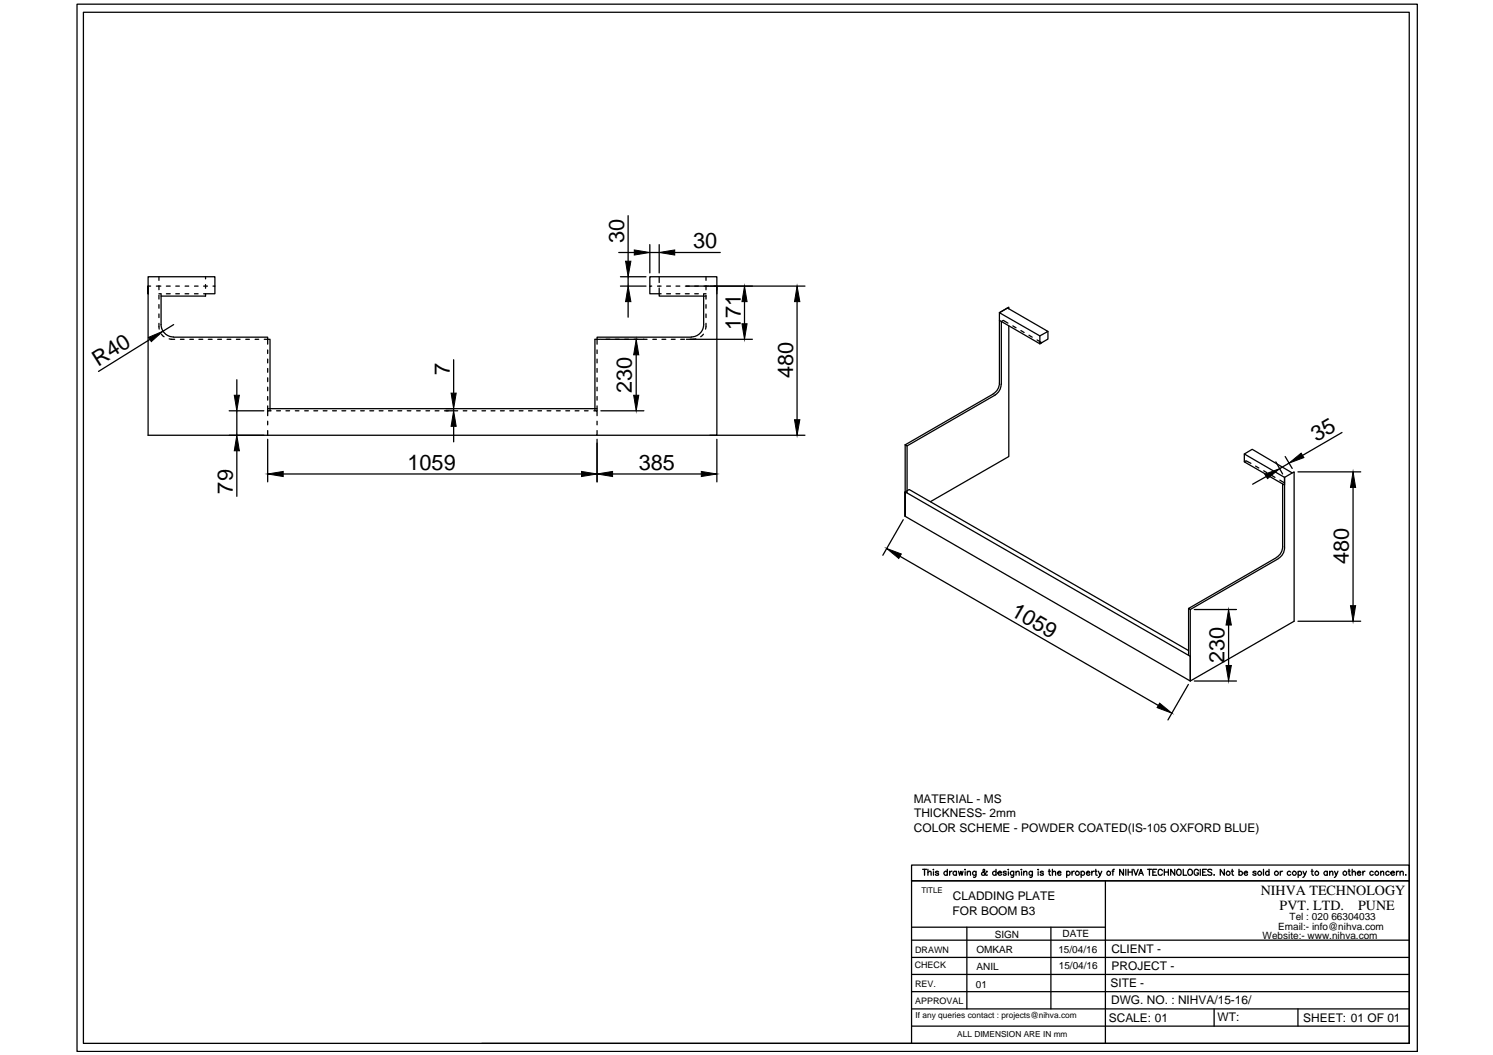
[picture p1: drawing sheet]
<svg xmlns="http://www.w3.org/2000/svg" width="297mm" height="210mm" viewBox="0 0 297 210" stroke-linecap="round" stroke-linejoin="round" font-family="sans-serif">
<!-- layer: 0 -->
<g fill="none" stroke="#000" stroke-width=".25">
<path d="M15.3 .8h266.7v208.4h-266.7zM16.6 2.4h263.8v205.2h-263.8zM29.5 58.4v-1.5v29.7h23.8M29.5 56.9h.5M31.1 56.9h.9M31.6 58.4h.4M31.6 55.1v.7M31.6 56.9v.7M31.6 58.7v.8M32 58.4v6.2M33.1 56.9h.8M33.1 58.4h.8"/>
<path d="M35 56.9h.7M35 58.4h.7M36.8 56.9h.7M36.8 58.4h.7M38.7 56.9h.7M38.7 58.4h.7M40.5 58.4h.4v.5h-8.9M40.5 56.9h.8M40.9 55.1v.4M40.9 56.6v.7M42.4 56.9h.4v1.5h-1.9M42.8 56.9v-1.8h-13.3v2.6"/>
<path d="M123.1 50.2h3.1M123.4 56.9h5.1M123.4 55.1h5.1M125 42.9v9.1M125 55.1v1.8M129.3 56.9v-1.8h13.3v2.6M129.3 48.7v5.6M129.3 50.2h1.8M129.7 56.9h-.4v1.5h1.8v.5h9.4M130.8 56.9h.7M131.1 57.3v1.1h.4M131.1 48.7v5.6"/>
<path d="M131.1 55.1v1.1M132.6 56.9h.8M132.6 58.4h.8M134.2 50.2h9.1M134.5 56.9h.8M134.5 58.4h.8M136.4 56.9h23.7M136.4 58.4h.7M138.2 58.4h.7M140 58.4v6.2M140.1 58.4h.4M140.5 55.1v.7"/>
<path d="M140.5 56.9v.7M140.5 58.7v.8M142.1 56.9h.5v1.5M142.6 56.9v29.7h-23.8M29.8 67.5l-10.2 6.4M31.6 64.3l.1 1.2M31.6 60.6v.7M31.6 62.5v.7M32 64.6a2.48 2.48 0 0 0 2.5 2.4M32.1 66.5l.5 .5M33.7 67.4l1.1 .1M34.5 67.1h18.8v.4h.4v14.2"/>
<path d="M34.5 64.6l-2.1 1.3M35.9 67.5h.7M37.8 67.5h.7M39.6 67.5h.7M41.4 67.5h.8M43.3 67.5h.8M45.2 67.5h.7M47 67.5h.8M47.1 75.6v3M48.9 67.5h.7M50.8 67.5h.7M52.6 67.5h.7v1"/>
<path d="M53.3 69.6v.7M53.3 71.4v.8M53.3 73.3v.8M53.3 75.2v.7M53.3 77v.8M53.3 78.9v.7M90.3 71.6v6.6M118.8 69.6v.7M118.8 71.4v.8M118.8 73.3v.8M118.8 75.2v.7M118.8 77v.8"/>
<path d="M118.8 78.9v.7M119.5 67.5h-.7v1M119.5 67.5h9.2M125 60v3.1M126.6 70.6v8M129.9 67.5h.7M131.7 67.5h.8M133.6 67.5h.7M135.4 67.5h.8M136.6 67.5h13.1M137.5 67.1h-18.7v.4h-.4v14.2M138.4 67.4l-.4 .1"/>
<path d="M140 66.5l-.6 .5M140 64.6a2.48 2.48 0 0 1-2.5 2.4M140.5 60.6v.7M140.5 62.5v.7M140.5 64.3l-.1 1.2M148.1 60v4.4M158.6 60v23.5M197.6 78.4l-17.5 10.1M198 78.6l-17.5 10.1M198.8 76.2a2.48 2.48 0 0 1-1.2 2.2M198.8 63.7v-1.5l1.6-.9 8.1 4.6-1.6 .9M199.2 76.5a2.48 2.48 0 0 1-1.3 2.1"/>
<path d="M200.5 64.3l-.9-.6-.4 .3v12.5M200.7 64.8v26l-15.6 9M200.7 61.5v-.4l-1.9 1.1 8.1 4.6v1.6l-8.1-4.7v12.5M201.5 64.8l.6 .4M203.1 65.8l.7 .4M204.7 66.7l.7 .4M208.5 65.9v1.6l-1.6 .9 .4-.2-1-.6M45.6 81.7h6.9M47.1 81.7v4.9M47.1 89.7v9M53.3 80.8v.9M53.3 83.8v.7"/>
<path d="M53.3 85.7v.9M53.3 87.4v8.5M53.3 81.3h65.5M53.9 81.7h-.6v1M55 81.7h.8M56.3 94.3h59.4M56.9 81.7h.7M58.8 81.7h.7M60.6 81.7h.7M62.4 81.7h.8M64.3 81.7h.8M66.2 81.7h.7"/>
<path d="M68 81.7h.8M69.9 81.7h.7M71.8 81.7h.7M73.6 81.7h.7M75.4 81.7h.8M77.3 81.7h.8M79.2 81.7h.7M81 81.7h.7M82.9 81.7h.7M84.8 81.7h.7M86.6 81.7h.7M88.4 81.7h2.7"/>
<path d="M90.3 81.3v.4M90.3 84.8v3.1M92.2 81.7h.7M94 81.7h.7M95.9 81.7h.7M97.7 81.7h.8M99.6 81.7h.7M101.4 81.7h.8M103.3 81.7h.8M105.2 81.7h.7M107 81.7h.7M108.8 81.7h.8"/>
<path d="M110.7 81.7h.8M112.6 81.7h.7M114.4 81.7h.8M116.3 81.7h.7M118.2 81.7h.6v1M118.8 85.7v.9h-65.5M118.8 80.8v.9M118.8 83.8v.7M118.8 87.4v8.5M119.5 81.7h8.6M121.9 94.3h17.6M141.2 86.6h18.9"/>
<path d="M142.6 87.4v8.5M180.1 88.5v14.2v-4.8l56.7 32.7v4.9v-14.2M180.1 97.9l.8-.5 55.6 32M180.1 88.5l.4 .2v9.4M247.6 90.3l8 4.7v1.5l-8-4.6zM247.6 90.3l1.5-.9 8 4.7M247.6 91.9l.3-.2 1 .5M249.8 92.7l.6 .4M251.4 93.7l.7 .4M251.9 94.8l-2.7 1.5M253 94.6l.7 .4M253.8 91.9l1.4 2.4"/>
<path d="M254.6 95.5l1 .6M255.2 96.3v12.5a2.59 2.59 0 0 1-1.2 2.1l-17.5 10.2 .3 .2M255.6 95l1.9-1.1v29.7l-20.7 11.9-56.7-32.8M255.6 95v14a2.48 2.48 0 0 1-1.3 2.1M255.7 90.8l1.4 2.4M256.5 92.1l-1.9 1.1M258.2 93.9h12.5M267 86l-7.9 4.6M269.2 97v23.5M179.1 110.7l51.4 29.7M179.7 103.4l-4.1 7.1M254.3 111.2l-17.5 10.1"/>
<path d="M236.4 136.2l-4 7M236.5 121.1v9.3M237.6 121.3h8.4M237.6 135.5h8.4M244.4 124.4v8M258.2 123.6h12.5M183.6 173h.8M183.9 173v1.1M184.6 173.6l.3-.3 .3 .1 .1 .7M184.6 173v1.1M185.7 173v.1zM185.7 173.4v.7"/>
<path d="M186.7 173.5l-.2-.2-.4 .2 .6 .3v.3h-.3l-.3-.1M188.5 173.5a.38 .38 0 0 0-.6 0 .38 .38 0 0 0 0 .5 .38 .38 0 0 0 .6 0M188.5 173v1.1M188.9 173.3v.8M189.4 173.3l-.4 .2-.1 .2M190.3 173.5a.38 .38 0 0 0-.6 0 .38 .38 0 0 0 0 .5 .38 .38 0 0 0 .6 0M190.3 173.3v.8M190.7 173.3l.2 .8 .3-.8 .2 .8 .2-.8M191.9 173h.2zM192 173.4v.7M192.4 173.6l.3-.3 .3 .1 .1 .7M192.4 173.3v.8"/>
<path d="M194.2 173.3v1l-.3 .3-.2-.1M194.2 173.5a.38 .38 0 0 0-.6 0 .38 .38 0 0 0 0 .5 .38 .38 0 0 0 .6 0M196.4 173.5l-.1-.2a.75 .75 0 0 1-1 .8v-.4l.6-.4-.2-.3-.1 .1v.3l.5 .7h.3M198.2 173.5a.38 .38 0 0 0-.6 0 .38 .38 0 0 0 0 .5 .38 .38 0 0 0 .6 0M198.2 173v1.1M198.5 173.7h.8a.39 .39 0 0 0-.6-.3 .39 .39 0 0 0-.1 .6 .39 .39 0 0 0 .5 .1l.2-.1M200.2 173.5l-.2-.2-.4 .2 .6 .3v.3h-.4l-.2-.1M200.6 173v.1zM200.6 173.4v.7M201.7 173.3l-.1 1.1-.1 .2-.3-.1M201.7 173.5a.38 .38 0 0 0-.6 0 .38 .38 0 0 0 0 .5 .38 .38 0 0 0 .6 0M202.1 173.6l.3-.3 .3 .1 .1 .7"/>
<path d="M202.1 173.3v.8M203.2 173h.1zM203.2 173.4v.7M203.7 173.6l.3-.3 .3 .1v.7M203.7 173.3v.8M205.4 173.3v1l-.3 .3-.2-.1M205.4 173.5a.38 .38 0 0 0-.6 0 .38 .38 0 0 0 0 .5 .38 .38 0 0 0 .6 0M206.5 173v.1zM206.5 173.4v.7M207.6 173.5l-.3-.2-.3 .2 .5 .3v.3h-.3l-.2-.1M208.6 173.3h.4M208.7 173v.9l.3 .2"/>
<path d="M209.4 173.6l.3-.3 .3 .1v.7M209.4 173v1.1M210.4 173.7h.7a.34 .34 0 0 0-.4-.4 .34 .34 0 0 0-.3 .4l.2 .4h.3l.2-.1M212.2 173.5a.38 .38 0 0 1 .6 0 .38 .38 0 0 1 0 .5 .38 .38 0 0 1-.6 0M212.2 173.3v1.3M213.3 173.3v.8M213.7 173.3l-.3 .1-.1 .3M215.1 173.5a.38 .38 0 0 1 .6 0 .38 .38 0 0 1 0 .5 .38 .38 0 0 1-.6 0M215.1 173.3v1.3M216.2 173.7h.6a.39 .39 0 0 0-.5-.3 .39 .39 0 0 0-.2 .6 .39 .39 0 0 0 .6 .1l.1-.1M217.2 173.3v.8M217.7 173.3l-.4 .2-.1 .2"/>
<path d="M217.8 173.3h.4M218 173l.1 1.1h.2M218.5 173.3l.4 .8 .3-.8M218.9 174.1l-.4 .5M219.9 175.2v32.4M221.2 173.3h.4M221.7 173h-.3v1.1M223.5 173v1.1l-.7-1.1v1.1M224 173v1.1M224.5 173v1.1M224.5 173.5h.8M225.3 173v1.1"/>
<path d="M225.6 173l.4 1.1 .4-1.1M226.6 174.1l.4-1.1 .5 1.1M226.7 173.8h.6M228.3 173h.8M228.7 173v1.1M229.4 173.5h.4M230.1 173h-.7v1.1h.7M231.3 173.3a.48 .48 0 0 0-.7-.3 .48 .48 0 0 0-.2 .7 .44 .44 0 0 0 .4 .4 .44 .44 0 0 0 .5-.2M231.6 173.5h.9M231.6 173v1.1M232.5 173v1.1M233.7 173v1.1l-.8-1.1v1.1"/>
<path d="M234.3 173a.56 .56 0 0 1 .7 .6 .56 .56 0 0 1-.7 .5l-.2-.4zM235.4 173v1.1h.7M236.4 173.1a.52 .52 0 0 1 .9 .5 .52 .52 0 0 1-.9 .4l-.1-.3zM238.4 173.3a.48 .48 0 0 0-.6-.3 .48 .48 0 0 0-.2 .7 .43 .43 0 0 0 .4 .5 .43 .43 0 0 0 .4-.5h-.3M238.8 173v1.1M239.3 173.5h.4M240 173h-.7v1.1h.7M241.1 173.1l-.3-.1-.5 .1 .1 .3 .6 .3v.4h-.4l-.3-.1M241.6 174.1h.1M243.6 173v1.1l-.8-1.1v1.1M245 173.3h.4M245.2 173v.9l.2 .2"/>
<path d="M246.5 173.5a.38 .38 0 0 1 .6 0 .38 .38 0 0 1 0 .5 .38 .38 0 0 1-.6 0M246.5 173v1.1M247.5 173.7h.7a.34 .34 0 0 0-.3-.4 .34 .34 0 0 0-.4 .4l.2 .4h.3l.2-.1M249.9 173.5l-.2-.2-.4 .2 .6 .3v.3h-.4l-.2-.1M251.4 173v1.1M252.5 173.5a.38 .38 0 0 0-.6 0 .38 .38 0 0 0 0 .5 .38 .38 0 0 0 .6 0M252.5 173v1.1M254.7 173.3v.8M255.2 173.3l-.4 .2-.1 .2M256.8 173.5a.38 .38 0 0 0-.6 0 .38 .38 0 0 0 0 .5 .38 .38 0 0 0 .6 0M258.3 173.5a.38 .38 0 0 1 .5 0 .38 .38 0 0 1 0 .5 .38 .38 0 0 1-.5 0M258.3 173.3v1.3"/>
<path d="M259.2 173.3l.4 .8 .3-.8M259.6 174.1l-.4 .5M260.9 173.3h.4M261 173v.9l.3 .2M264.1 173.5a.38 .38 0 0 0-.6 0 .38 .38 0 0 0 0 .5 .38 .38 0 0 0 .6 0M264.1 173.3v.8M264.5 173.6l.3-.3 .3 .1 .1 .7M264.5 173.3v.8M265.5 173.3l.4 .8 .3-.8M265.9 174.1l-.4 .5M268.2 173.3h.4M268.4 173v1.1h.3"/>
<path d="M269 173.6l.5-.3 .2 .3v.5M269 173v1.1M270 173.7h.7a.39 .39 0 0 0-.5-.3 .39 .39 0 0 0-.2 .6 .39 .39 0 0 0 .6 .1l.1-.1M271.1 173.3v.8M271.6 173.3l-.4 .2-.1 .2M273.2 173.5a.38 .38 0 0 0-.5 0 .38 .38 0 0 0 0 .5 .38 .38 0 0 0 .5 0M274.7 173.6l.3-.3 .3 .1v.7M274.7 173.3v.8M276.4 173.5a.38 .38 0 0 0-.6 0 .38 .38 0 0 0 0 .5 .38 .38 0 0 0 .6 0M276.7 173.7h.7a.39 .39 0 0 0-.5-.3 .39 .39 0 0 0-.2 .5 .39 .39 0 0 0 .5 .2l.2-.1M277.8 173.3v.8M278.3 173.3l-.4 .2-.1 .2"/>
<path d="M278.6 173.6l.2-.3 .3 .1 .1 .7M278.6 173.3v.8M279.7 174.1h.1M181.4 197.3h99M181.4 193.9h99M181.4 190.5h99M181.4 187.1h99M181.4 184.5h38.5M192.4 184.5v16.2M209.1 184.5v16.2M95.8 207.6h184.6M181.4 207.6v-32.4h99h-99v-3.1h99v35.5"/>
<path d="M181.4 200.7h99M181.4 204.2h99M241.6 200.7v3.5M258.2 200.7v3.5"/>
<circle cx="214.4" cy="173.7" r=".4"/>
<circle cx="220.6" cy="173.7" r=".4"/>
<circle cx="244.3" cy="173.7" r=".39"/>
<circle cx="250.6" cy="173.7" r=".39"/>
<circle cx="253.9" cy="173.7" r=".4"/>
<circle cx="257.5" cy="173.7" r=".39"/>
<circle cx="262" cy="173.7" r=".4"/>
<circle cx="267.6" cy="173.7" r=".4"/>
<circle cx="273.9" cy="173.7" r=".4"/>
</g>
<g fill="#000" stroke="#000" stroke-width=".2">
<path d="M124.5 52h1l-.5 3.1zM126.2 49.7l3.1 .5-3.1 .5zM131.1 50.2l3.1-.5v1zM29.5 67.1l2.9-1.2-2.3 2.1zM46.6 78.6h1l-.5 3.1zM89.7 78.2h1.1l-.5 3.1zM125 56.9l.5 3.1h-1zM126.1 78.6h1l-.5 3.1zM126.6 67.5l.5 3.1h-1zM147.6 64.4h1l-.5 3.1zM148.1 56.9l.5 3.1h-1zM158.6 56.9l.5 3.1h-1z"/>
<path d="M47.1 86.6l.5 3.1h-1zM53.3 94.3l3-.5v1zM90.3 81.7l.5 3.1h-1.1zM115.7 93.8l3.1 .5-3.1 .5zM118.8 94.3l3.1-.5v1zM139.5 93.8l3.1 .5-3.1 .5zM158.1 83.5h1l-.5 3.1zM251.6 94.3l3-1.1-2.4 2zM256.5 92.1l2.4-1.9 .5 .8zM269.2 93.9l.5 3.1h-1zM176.4 109.1l2.9 1.1-.5 .9zM230.7 139.9l2.4 2-2.9-1.1z"/>
<path d="M244.4 121.3l.6 3.1h-1.1zM243.9 132.4h1.1l-.6 3.1zM268.7 120.5h1l-.5 3.1z"/>
</g>
<g font-size="4.3">
<text x="124.2" y="48.3" transform="rotate(-90 124.2 48.3)">30</text>
<text x="137.9" y="49.4">30</text>
<text x="147.4" y="65.6" transform="rotate(-90 147.4 65.6)">171</text>
<text x="19.6" y="73" transform="rotate(-32 19.6 73)">R40</text>
<text x="89.5" y="74.5" transform="rotate(-90 89.5 74.5)">7</text>
<text x="157.8" y="75.3" transform="rotate(-90 157.8 75.3)">480</text>
<text x="125.7" y="78.2" transform="rotate(-90 125.7 78.2)">230</text>
<text x="261.9" y="88" transform="rotate(-30 261.9 88)">35</text>
<text x="81.1" y="93.5">1059</text>
<text x="127.1" y="93.5">385</text>
<text x="46.3" y="98.2" transform="rotate(-90 46.3 98.2)">79</text>
<text x="268.4" y="112.3" transform="rotate(-90 268.4 112.3)">480</text>
<text x="200.9" y="122.3" transform="rotate(30 200.9 122.3)">1059</text>
<text x="243.6" y="131.9" transform="rotate(-90 243.6 131.9)">230</text>
</g>
<g font-size="2.8">
<text x="250.8" y="178.1">NIHVA TECHNOLOGY</text>
<text x="254.6" y="181">PVT. LTD.</text>
<text x="270.2" y="181">PUNE</text>
</g>
<g font-size="2.4">
<text x="181.8" y="159.7">MATERIAL - MS</text>
<text x="181.8" y="165.5">COLOR SCHEME - POWDER COATED(IS-105 OXFORD BLUE)</text>
<text x="181.9" y="162.5">THICKNESS- 2mm</text>
<text x="189.6" y="179.1">CLADDING PLATE</text>
<text x="189.5" y="182">FOR BOOM B3</text>
<text x="221.1" y="189.6">CLIENT -</text>
<text x="220.9" y="196.4">SITE -</text>
<text x="221.1" y="193">PROJECT -</text>
<text x="220.6" y="203.3">SCALE: 01</text>
<text x="221.1" y="199.8">DWG. NO. : NIHVA/15-16/</text>
<text x="242.2" y="203.2">WT:</text>
<text x="259.3" y="203.3">SHEET: 01 OF 01</text>
</g>
<g font-size="2">
<text x="254.3" y="184.9">Email:- info@nihva.com</text>
<text x="256.6" y="183">Tel : 020 66304033</text>
<text x="194.3" y="189.5">OMKAR</text>
<text x="197.9" y="186.5">SIGN</text>
<text x="210.6" y="189.6">15/04/16</text>
<text x="211.4" y="186.5">DATE</text>
<text x="251.2" y="186.8">Website:- www.nihva.com</text>
<text x="194.1" y="196.5">01</text>
<text x="194.3" y="192.9">ANIL</text>
<text x="210.7" y="192.9">15/04/16</text>
</g>
<g font-size="1.8">
<text x="182.1" y="189.5">DRAWN</text>
<text x="182" y="192.5">CHECK</text>
<text x="182.1" y="196.3">REV.</text>
<text x="182.1" y="199.8">APPROVAL</text>
</g>
<g font-size="1.7">
<text x="182.2" y="202.5">If any queries contact : projects@nihva.com</text>
<text x="190.5" y="206.4">ALL DIMENSION ARE IN mm</text>
</g>
<text font-size="1.6" x="183.3" y="177.6">TITLE</text>
</svg>
